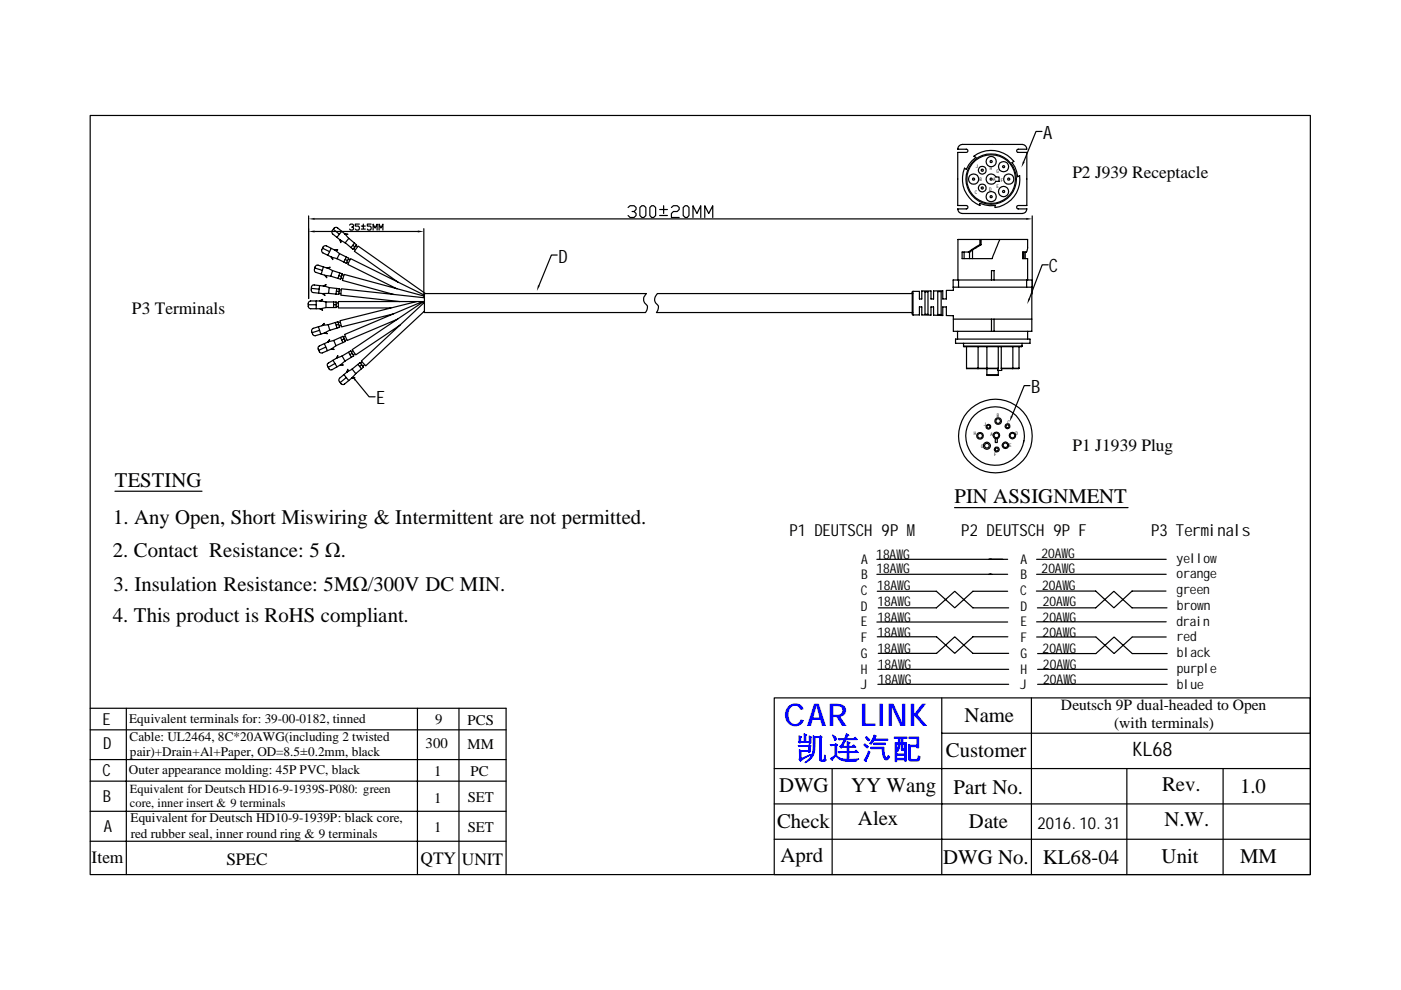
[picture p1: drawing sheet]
<svg xmlns="http://www.w3.org/2000/svg" width="297mm" height="210mm" viewBox="0 0 297 210" stroke-linecap="round" stroke-linejoin="round" font-family="sans-serif">
<g fill="none" stroke="#000" stroke-width=".25">
<path d="M19.1 24.5h258.7v160.9h-258.7zM206.5 33.1a6.1 6.1 0 0 1 8.5 1.1l-.4 .3 .6 .9 .6 2.1 .4-.3a6 6 0 0 1-5.2 6.8v-.4h-1.1l-2.1-.5v.5a6.1 6.1 0 0 1-3.3-7.9l.4 .2 1.2-1.8 .8-.7zM208.1 39.7h.3v.3h-.3zM208.1 35.9h.3v.4h-.3zM209.4 37.2a1.09 1.09 0 0 1 1.7 .3h.7v1h-.7a1.09 1.09 0 0 1-1.6 .4 1.09 1.09 0 0 1-.1-1.7zM212.6 35.2h.4v.3h-.4zM217.7 31.6a1.01 1.01 0 0 0-1-1h-12.7a1.01 1.01 0 0 0-.9 1h1.8a.34 .34 0 0 1 .3 .4 .34 .34 0 0 1-.3 .3h-1.8v11.3h1.9a.37 .37 0 0 1 .2 .4 .37 .37 0 0 1-.3 .3h-1.8a.94 .94 0 0 0 .9 1h12.7a.94 .94 0 0 0 1-1h-2a.37 .37 0 0 1-.1-.4 .37 .37 0 0 1 .3-.3h1.8v-11.3h-1.8a.34 .34 0 0 1-.4-.3 .34 .34 0 0 1 .4-.4h1.8M220.9 27.9h-1.2l-2.7 6.4M65.4 45.8v17.5M66.7 46.4h150.9M66.7 49.1h21.9M66.7 56.8l1.7 .5"/>
<path d="M68.4 52.6l1.5 .8M68.6 56.6l-.5 1.5M70.2 52.7l-.7 1.4M70.5 57.4l-1-.5 .5-.2-.7 .1-2.1-.6a1.09 1.09 0 0 0-.5 1.4l2.1 .7 .5 .6-.3-.5 1.1 .2M70.5 57.4l2.1 .7-.4 1.1-2.1-.6zM70.7 48.6l1.3 1.1M70.9 48.4l.4-.2 1.8 1.3 .7 .2h-.6l.7 .9-.7 .9-1-.6v.5l-.2-.6-1.5-1.2-.2-.5zM71.1 53.1l.5-.1h-.7l-1.7-.9-.5 .1a1.13 1.13 0 0 0-.4 1.2l1.9 1.1 .4 .5-.3-.5 1.1 .3M71.1 53.1h.1M71.1 53.1l.9 .7M71.9 58.4l.5 .2M72 53.8l1.9 1-.5 1-2-.9z"/>
<path d="M72 57.9l-.3 1.1M72.3 59l.4 .1M72.5 49l-1.1 1.3M72.5 58.2l.4 .1M73.2 55l.5 .3M73.4 54.5l-.5 1.1M73.5 55.6l.4 .2M73.9 54.9l.3 .2M73.9 50.5l1.7 1.4-.8 .9-1.6-1.4M74.1 47.7l.2-.2h.4l.3 .4-.5 .2M74.7 48.1l.3 .3-.3 .4h-.4l-.2-.2M74.8 52l.5 .4"/>
<path d="M75 52.7l.3 .3M75.2 51.5l-.8 1M75.5 52.1l.3 .2M76.2 47.5h-.9v.4h.7l.2 .2v.5l-.2 .2h-.4l-.3-.2M76.6 48.6h.9M76.6 47.9h.9M77 47.5v.9M78.7 47.5h-.8v.4h.6l.2 .2v.5l-.2 .2h-.5l-.1-.2M79.1 48.8v-1.3l.4 .9 .5-.9v1.3M80.4 48.8v-1.3l.4 .9 .4-.9v1.3M84.4 59.8l-9.3-6.5 .8-1.1 14.3 10M89.9 48.5v14.4"/>
<path d="M118.1 54.1h-1.2l-2.6 6.4M133.2 44l.4-.4h.8l.5 .4v.4l-.5 .4h-.4M134.4 44.8l.5 .5v.4l-.5 .4h-.8l-.4-.4M135.7 44l.4-.4h.4l.4 .4v1.7l-.4 .4h-.4l-.4-.4zM137.8 44l.4-.4h.4l.4 .4v1.7l-.4 .4h-.4l-.4-.4zM139.9 45.7h1.6M139.9 44.4h1.6M140.7 43.6v1.7M142.4 44l.4-.4h.8l.4 .4v.4l-.4 .4h-.8l-.4 .5v.8h1.6M144.9 44l.4-.4h.4l.4 .4v1.7l-.4 .4h-.4l-.4-.4zM146.9 46.1v-2.5l.9 1.7 .8-1.7v2.5M149.4 46.1v-2.5l.9 1.7 .8-1.7v2.5"/>
<path d="M203.1 59.4v-8.6h14.8l-.2 2.4-.1 .2h-.8v1.4h1.1v4.6M203.2 59.4v1.5M204.4 53.4v1.4M205.6 53.4v1.4M206.2 53v1.8M207.8 51.9l-2.5 1.5M207.8 51.9h.2M207.8 50.8v1.1M208 51.9l-2.4 1.5M208 50.8v1.1M210.2 59.4v-2h.6v2M212 50.8l-1.7 4h-6.3v-1.4h1.6"/>
<path d="M217.1 53.4v1.4M217.4 53.4v1.4M217.7 59.4v1.5M217.7 44.3h.1M218.8 59.4h-16.7v2.2h-1.5v1.8h-.7v-1.7h-2v1.7h-.5v-1.7h-2v1.7h-.5v-1.6h-1.3M218.8 45.8v16.5M222.2 56.1h-1.2l-2.7 7.2M65.3 64.6h1.7M66 61.1l1.7 .2M67 63.8v1.7M67.5 73.5l2-1 .4-.5-.3 .5 1.2-.3 .4 1.1-.9 .7 .6 .1h-.8l-1.7 .7h-.5a1.19 1.19 0 0 1-.4-1.3zM67.5 69.3l.5 1.5"/>
<path d="M67.8 70l-1.6 .5M67.8 60.6l-.3 1.6M68.8 72.9l.6 1.5M69.1 73.6l-1.5 .7M69.1 64l-1.1-.2 .4-.3-.6 .3-2.2 .1a1.11 1.11 0 0 0-.2 1.3l.5 .3h1.9l.6 .3-.4-.4M69.1 64h2.2v1.2h-2.2zM69.1 65.2l-1.1 .3M69.4 77.1l1.9-1.1 .3-.6-.2 .5 1.1-.4 .6 1.1-.9 .7 .6 .1h-.7l-1.9 1.1a1.15 1.15 0 0 1-.8-1.4zM69.6 68.8l-1.2 .2 .3-.4-.4 .5-1.9 .5-.3 .4a1.27 1.27 0 0 0 .5 1.2l2.1-.6 .7 .2-.5-.3 1-.5M69.6 68.8l2.1-.6 .3 1.2-2.1 .6zM69.8 61l-1.1-.4 .5-.3-.7 .3-2.2-.2a1.16 1.16 0 0 0-.1 1.5l2.2 .3 .5 .5-.4-.5h1.2M69.8 61l2.2 .2-.2 1.2-2.1-.2z"/>
<path d="M70.6 76.4l.8 1.4M70.7 64.6h.6M70.7 64v1.2M70.7 72.2l2-.9 .5 1.1-2 .9M71 77.1l-1.4 .8M71.1 68.4l.3 1.2M71.3 65h.4M71.3 64.2h.4M71.3 61.7l.6 .1M71.4 61.1l-.2 1.3M71.8 68.8l-.5 .1M71.8 62.2h.5"/>
<path d="M71.9 61.4l.5 .1M72.1 68.3l-.4 .1M72.2 71.6l.5 1.1M72.3 69l-.4 .1M72.5 75.5l1.9-1.1 .6 1.1-1.9 1.1M72.9 79.4l1 1.3M73 71.9l-.5 .2M73.2 71.3l-.4 .2M73.5 72l-.4 .2M73.9 74.7l.6 1M74.6 78.3l1.7-1.4 .8 .9-1.7 1.4M74.7 78.3l-1.1 .5 .1-.5-.2 .6-1.6 1.5a1.12 1.12 0 0 0 .9 1.1l1.7-1.3 .8-.1h-.6l.7-.9"/>
<path d="M74.7 78.2l.7 1M74.7 74.9l-.5 .3M74.8 74.4l-.3 .2M75.3 75l-.4 .2M75.9 77.3l.8 .9M76.7 77.4l-.5 .3M76.8 76.8l-.4 .3M77.3 77.3l-.4 .4M83.6 62.5l-11-3 .4-1.3 17 4.6M84.1 61.2l-10.4-5.1 .6-1.3 15.7 7.8M88.3 63.9l-16.2 4.1 .3 1.3 11-2.7M89.6 63.9l-16.5 7 .5 1.3 10.7-4.5"/>
<path d="M89.8 63.9l-15.1 10.2 .7 1.1 9.4-6.3M90 62.2h47.1a1.57 1.57 0 0 0 .2 2.7l-.2 .9-.3 .5h-46.8zM90 63.1l-17.6-1.9-.2 1.4 12.6 1.3M90 64.1l-13.4 12.5 .9 1 12.5-11.6M90 63.9h-18.3v1.4h11.2M193.6 62.2h-54.2a1.57 1.57 0 0 0 .2 2.7l-.1 .9-.3 .5h54.4M193.6 61.8h-.2v4.8l.2 .2M193.6 61.8v5M196.1 61.9l.7-.1v4.8h-.7zM198.8 61.8h.7v4.9h-.7zM202.1 60.9h16.7M202.1 67.7h16.7"/>
<path d="M202.6 71.9h15.8v.9h-15.8zM203 70.2v1.7M204.3 73.4v.1h12.3l.1-.1M204.3 73.4h12.4M204.3 72.8v.6M204.9 78.1h2.5M204.9 78.1h6.8M204.9 73.5v4.6M207.4 78.1l1.8 .1v1.3M207.4 73.5v4.6M209.2 79.5l.1 .1h2.4v-.1M209.2 73.5v4.7h2.4"/>
<path d="M209.2 79.5h2.5M210.2 67.7v2.5M210.8 67.7v2.5M211.6 78.2v.3h.8v-.3M211.7 78.1l-.1 .1M211.7 73.5v4.6M211.7 78.5v1M212.3 78.1l.1 .1M212.3 78.1h3.8M212.3 73.5v4.6M214.7 73.5v4.7h-.1M216.1 78.1l-3.7 .1"/>
<path d="M216.1 73.5v4.6M216.7 72.8v.6M217.9 70.2v1.7M218.8 60.9v9.3h-16.7v-3.3h-1.5v-1.8h-.7v1.8l-2-.1v-1.7h-.5v1.7h-2v-1.7h-.5v1.7h-1.3M73.4 80.1l-1.3 1M75.4 80.6l2.9 3.5h1.2M209.3 90.2h.5l.1 .3-.1 .2-.2 .1-.3-.1zM211 93h.4v.8h-.4zM211.1 95.1h.5v.4l-.3 .1-.2-.1zM213.4 90.1h.5v.5h-.5l-.1-.2zM217 93.7v.1M217.1 93.5a6.2 6.2 0 0 1-9.6 4 6.2 6.2 0 0 1 .2-10.4 6.2 6.2 0 0 1 9.4 4.4v2"/>
<path d="M218.4 81.8h-1.2l-2.7 6.4M24.4 104.2h18.4M185.9 118.6h27.7M202.4 107.6h36.8M219.8 118.6h27.5M185.9 121.8h27.7M185.9 131.9h27.7M186 135h12.6l3.8 3.5 3.9-3.5h7.4M186 125.4h12.5l3.9 3.5 3.9-3.5h7.3M186.2 138.5h12.4l3.8-3.5 3.9 3.5h7.6M186.2 128.9h12.3l3.9-3.5 3.9 3.5h7.6M219.7 125.3h12.6l3.9 3.6 3.8-3.6h7.2"/>
<path d="M219.8 135.1h12.6l3.8 3.5 3.9-3.5h7.2M219.8 121.8h27.5M219.8 131.8h27.5M219.9 128.9h12.4l3.9-3.5 3.8 3.5h7.4M220 138.6h12.4l3.8-3.5 3.9 3.5h7.4M19.1 150.2h88.2v35.2M19.1 154.7h88.2M26.8 150.2v35.2M88.5 150.2v35.2M97.3 150.2v35.2M164.2 148h113.6v37.4h-113.6zM186.1 141.9h27.8"/>
<path d="M186.1 145.1h27.8M199.7 148v37.4M218.7 148v37.4M220 141.9h27.5M220 145.1h27.5M277.8 148v7.5h-78.1M19.1 178.4h88.2M19.1 172h88.2M19.1 165.6h88.2M19.1 161.1h88.2M164.2 177.9h113.6M164.2 170.4h113.6"/>
<path d="M164.2 163h113.6M176.4 163v22.4M238.9 163v22.4M259.3 163v22.4"/>
<circle cx="206.4" cy="38" r=".25"/>
<circle cx="206.4" cy="38" r="1.09"/>
<circle cx="208.2" cy="39.8" r=".82"/>
<circle cx="208.2" cy="36.1" r=".82"/>
<circle cx="210.1" cy="34.3" r=".25"/>
<circle cx="210.1" cy="38" r=".25"/>
<circle cx="210.1" cy="34.3" r="1.09"/>
<circle cx="210.1" cy="38" r="5.1"/>
<circle cx="210.1" cy="38" r="5.4"/>
<circle cx="212.8" cy="35.4" r="1.09"/>
<circle cx="213.9" cy="38" r=".25"/>
<circle cx="213.9" cy="38" r="1.09"/>
<circle cx="210.1" cy="41.7" r=".25"/>
<circle cx="210.1" cy="41.7" r="1.09"/>
<circle cx="212.8" cy="40.6" r="1.09"/>
<circle cx="212.8" cy="40.6" r=".24"/>
<circle cx="207.8" cy="92.4" r=".71"/>
<circle cx="207.8" cy="92.4" r=".51"/>
<circle cx="209.2" cy="94.5" r=".76"/>
<circle cx="209.2" cy="94.5" r=".5"/>
<circle cx="209.6" cy="90.5" r=".48"/>
<circle cx="211" cy="92.5" r="7.8"/>
<circle cx="211.2" cy="92.3" r=".71"/>
<circle cx="211.3" cy="92.3" r=".51"/>
<circle cx="211.3" cy="95.3" r=".53"/>
<circle cx="211.6" cy="89.3" r=".51"/>
<circle cx="211.6" cy="89.3" r=".71"/>
<circle cx="213.2" cy="94.4" r=".48"/>
<circle cx="213.2" cy="94.4" r=".68"/>
<circle cx="213.6" cy="90.4" r=".51"/>
<circle cx="214.7" cy="92.3" r=".68"/>
<circle cx="214.7" cy="92.4" r=".51"/>
</g>
<path d="M216.9 34.3l.3 .1-.6 1.1zM65.4 46.4l1.3-.2v.4zM65.4 49.1l1.3-.2v.4zM88.6 48.9l1.3 .2-1.3 .2zM217.6 46.2l1.2 .2-1.2 .2zM114.1 60.4l.4 .2-.7 1.1zM218 63.3l.4 .1-.6 1.1zM74.6 79.6l.9 .9-.3 .2zM214.3 88.2l.4 .1-.6 1.1z" fill="#000"/>
<text font-size="6.7" fill="#00f" x="168.9" y="161.1">凯连汽配</text>
<text font-size="6.6" fill="#00f" x="166.2" y="154">CAR LINK</text>
<g font-size="4.4">
<text x="24.4" y="103.2">TESTING</text>
<text x="202.4" y="106.7">PIN ASSIGNMENT</text>
<text x="24" y="111.1">1. Any Open, Short Miswiring &amp; Intermittent are not permitted.</text>
<text x="23.9" y="118">2. Contact Resistance: 5 Ω.</text>
<text x="24.1" y="125.4">3. Insulation Resistance: 5MΩ/300V DC MIN.</text>
<text x="23.9" y="131.8">4. This product is RoHS compliant.</text>
<text x="204.5" y="153">Name</text>
<text x="200.5" y="160.5">Customer</text>
<text x="165.2" y="167.9">DWG</text>
<text x="180.5" y="168">YY Wang</text>
<text x="246.4" y="167.7">Rev.</text>
<text x="202.2" y="168.3">Part No.</text>
<text x="262.9" y="168.1">1.0</text>
<text x="164.7" y="175.5">Check</text>
<text x="181.9" y="175">Alex</text>
<text x="205.4" y="175.6">Date</text>
<text x="246.9" y="175.2">N.W.</text>
<text x="165.5" y="182.7">Aprd</text>
<text x="200" y="183.3">DWG No.</text>
<text x="221.1" y="183.1">KL68-04</text>
<text x="246.3" y="182.9">Unit</text>
<text x="263" y="182.9">MM</text>
</g>
<text font-size="4.2" x="240.1" y="160.4">KL68</text>
<g font-size="3.9">
<text x="221.2" y="29.5">A</text>
<text x="118.4" y="55.7">D</text>
<text x="222.4" y="57.8">C</text>
<text x="218.6" y="83.4">B</text>
<text x="79.7" y="85.7">E</text>
</g>
<g font-size="3.7">
<text x="227.4" y="37.7">P2 J939 Receptacle</text>
<text x="28" y="66.5">P3 Terminals</text>
<text x="227.4" y="95.6">P1 J1939 Plug</text>
<text x="19.4" y="183">Item</text>
<text x="48" y="183.4">SPEC</text>
<text x="89.1" y="183.2">QTY</text>
<text x="97.9" y="183.3">UNIT</text>
</g>
<g font-size="3.5">
<text x="167.4" y="113.6">P1 DEUTSCH 9P M</text>
<text x="203.8" y="113.6">P2 DEUTSCH 9P F</text>
<text x="244" y="113.6">P3 Terminals</text>
<text x="21.7" y="153.7">E</text>
<text x="21.9" y="158.9">D</text>
<text x="21.7" y="164.6">C</text>
<text x="21.8" y="170.1">B</text>
<text x="22" y="176.5">A</text>
<text x="220" y="175.7">2016.10.31</text>
</g>
<g font-size="3.3">
<text x="224.9" y="150.6">Deutsch 9P dual-headed to Open</text>
<text x="236.2" y="154.4">(with terminals)</text>
</g>
<g font-size="3.1">
<text x="92.2" y="153.6">9</text>
<text x="99.1" y="153.7">PCS</text>
<text x="90.2" y="158.7">300</text>
<text x="99.1" y="158.7">MM</text>
<text x="92" y="164.5">1</text>
<text x="99.8" y="164.6">PC</text>
<text x="92" y="170.2">1</text>
<text x="99.2" y="170.1">SET</text>
<text x="92" y="176.5">1</text>
<text x="99.2" y="176.3">SET</text>
</g>
<g font-size="2.8">
<text x="182.6" y="119.5">A</text>
<text x="185.8" y="118.4">18AW</text>
<text x="191.5" y="118.4">G</text>
<text x="216.4" y="119.5">A</text>
<text x="220.8" y="118.4">20AW</text>
<text x="226.5" y="118.4">G</text>
<text x="249.5" y="119.3">yellow</text>
<text x="182.6" y="122.8">B</text>
<text x="185.8" y="121.5">18AW</text>
<text x="186" y="125.2">18AW</text>
<text x="191.5" y="121.5">G</text>
<text x="191.6" y="125.2">G</text>
<text x="216.4" y="122.8">B</text>
<text x="220.8" y="121.5">20AW</text>
<text x="221" y="125.2">20AW</text>
<text x="226.5" y="121.5">G</text>
<text x="226.6" y="125.2">G</text>
<text x="249.5" y="122.6">orange</text>
<text x="249.5" y="126">green</text>
<text x="182.5" y="126.2">C</text>
<text x="182.5" y="129.5">D</text>
<text x="186" y="128.5">18AW</text>
<text x="186" y="131.8">18AW</text>
<text x="191.7" y="128.5">G</text>
<text x="191.7" y="131.8">G</text>
<text x="216.3" y="126.2">C</text>
<text x="216.4" y="129.5">D</text>
<text x="221.1" y="131.8">20AW</text>
<text x="221.1" y="128.5">20AW</text>
<text x="226.7" y="131.8">G</text>
<text x="226.8" y="128.5">G</text>
<text x="249.5" y="129.3">brow</text>
<text x="255.2" y="129.3">n</text>
<text x="182.5" y="132.8">E</text>
<text x="182.5" y="136.2">F</text>
<text x="186" y="135">18AW</text>
<text x="191.7" y="135">G</text>
<text x="216.4" y="132.8">E</text>
<text x="216.4" y="136.2">F</text>
<text x="221.1" y="135">20AW</text>
<text x="226.7" y="135">G</text>
<text x="249.4" y="132.6">drain</text>
<text x="249.5" y="136">red</text>
<text x="182.5" y="139.5">G</text>
<text x="182.5" y="142.8">H</text>
<text x="186" y="138.5">18AW</text>
<text x="186.1" y="141.9">18AW</text>
<text x="191.7" y="138.5">G</text>
<text x="191.8" y="141.9">G</text>
<text x="216.4" y="139.5">G</text>
<text x="216.4" y="142.8">H</text>
<text x="221.1" y="138.5">20AW</text>
<text x="221.1" y="141.8">20AW</text>
<text x="226.7" y="138.5">G</text>
<text x="226.8" y="141.8">G</text>
<text x="249.5" y="142.7">purple</text>
<text x="249.5" y="139.3">black</text>
<text x="182.5" y="146.1">J</text>
<text x="186.2" y="145">18AW</text>
<text x="191.8" y="145">G</text>
<text x="216.3" y="146.1">J</text>
<text x="221.2" y="145">20AW</text>
<text x="226.9" y="145">G</text>
<text x="249.5" y="146">blue</text>
<text x="27.4" y="153.3">Equivalent terminals for: 39-00-0182, tinned</text>
<text x="27.5" y="157.1">Cable: UL2464, 8C*20AWG(including 2 twisted</text>
<text x="27.5" y="160.3">pair)+Drain+Al+Paper, OD=8.5±0.2mm, black</text>
<text x="27.3" y="164.2">Outer appearance molding: 45P PVC, black</text>
<text x="27.7" y="174.4">Equivalent for Deutsch HD10-9-1939P: black core,</text>
<text x="27.7" y="177.6">red rubber seal, inner round ring &amp; 9 terminals</text>
</g>
<g font-size="2.6">
<text x="27.5" y="168.1">Equivalent for Deutsch HD16-9-1939S-P080: green</text>
<text x="27.5" y="171.2">core, inner insert &amp; 9 terminals</text>
</g>
<g font-size="1.1">
<text x="206.9" y="35.7">J</text>
<text x="206.7" y="41.1">C</text>
<text x="207.7" y="38.3">B</text>
<text x="209.7" y="40.5">D</text>
<text x="209.9" y="36.1">H</text>
<text x="210.6" y="38.4">A</text>
<text x="211.3" y="36.6">G</text>
<text x="211.3" y="39.8">E</text>
<text x="212.2" y="38.5">F</text>
<text x="211.4" y="88.5">B</text>
<text x="213.6" y="89.8">C</text>
<text x="206.4" y="92.3">H</text>
<text x="208" y="95.1">G</text>
<text x="208.6" y="90.2">J</text>
<text x="210" y="92.5">A</text>
<text x="213.9" y="94.8">E</text>
<text x="215.3" y="92.1">D</text>
<text x="210.8" y="96.7">F</text>
</g>
</svg>
